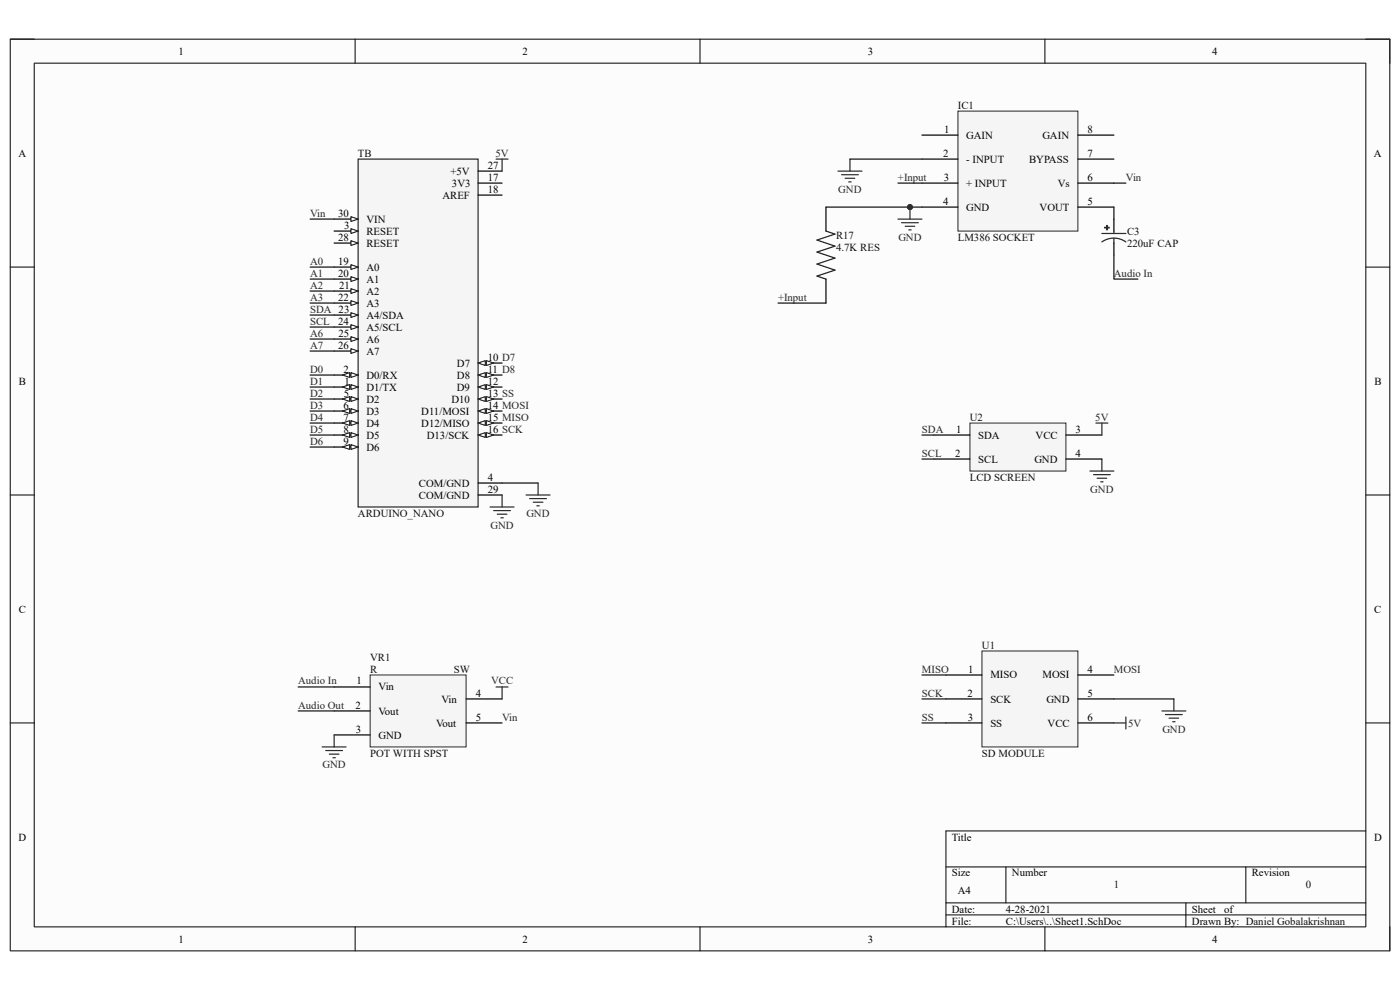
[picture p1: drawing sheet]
<svg xmlns="http://www.w3.org/2000/svg" width="297mm" height="210mm" viewBox="0 0 297 210" stroke-linecap="round" stroke-linejoin="round" font-family="sans-serif">
<path d="M2.2 8.3h292.7v193.4h-292.7z" fill-rule="evenodd" fill="#fcfcfc"/>
<path d="M2.2 8.3h292.7v193.4h-292.7z" fill="none" stroke="#000" stroke-width=".21"/>
<path d="M7.3 13.4h282.5v183.2h-282.5z" fill-rule="evenodd" fill="#fcfcfc"/>
<g fill="none" stroke="#000" stroke-width=".21">
<path d="M2.2 8.3h5.1M7.3 13.4h282.5v183.2h-282.5zM75.3 8.3v5.1M148.5 8.3v5.1M221.7 8.3v5.1M289.8 8.3h5.1v5.1M2.2 56.7h5.1M289.8 56.7h5.1M2.2 105h5.1M289.8 105h5.1M2.2 153.4h5.1M289.8 153.4h5.1"/>
<path d="M289.8 176.3h-89.1v20.3M75.3 196.6v5.1M148.5 196.6v5.1M200.7 183.9h89.1M200.7 191.5h89.1M200.7 194.1h89.1M213.4 183.9v7.6M221.7 196.6v5.1M251.6 191.5v5.1M264.3 183.9v7.6M294.9 196.6v5.1"/>
</g>
<path d="M208.3 138.1h20.4v20.4h-20.4z" fill-rule="evenodd" fill="#f5f5f5"/>
<path d="M208.3 138.1h20.4v20.4h-20.4z" fill="none" stroke="#262626" stroke-width=".21"/>
<path d="M200.7 143.2h7.6M200.7 148.3h7.6M200.7 153.4h7.6M228.7 143.2h7.6M228.7 148.3h7.6M228.7 153.4h7.6" fill="none" stroke="#000" stroke-width=".25"/>
<path d="M246.5 150.8h5.1M247.3 151.6h3.5M248 152.3h2.1M248.8 153.1h.5M249 148.3v2.5" fill="none" stroke="#262626" stroke-width=".25"/>
<path d="M203.2 23.6h25.5v25.4h-25.5z" fill-rule="evenodd" fill="#f5f5f5"/>
<path d="M203.2 23.6h25.5v25.4h-25.5z" fill="none" stroke="#262626" stroke-width=".21"/>
<path d="M195.6 28.7h7.6M195.6 33.8h7.6M195.6 38.8h7.6M228.7 28.7h7.6M228.7 33.8h7.6M228.7 38.8h7.6M175.2 43.9v5.1M175.2 59.2v5.1M195.6 43.9h7.6M228.7 43.9h7.6" fill="none" stroke="#000" stroke-width=".25"/>
<path d="M175.2 49l1.9 .7-3.8 1.2 3.8 1.3-3.8 1.3 3.8 1.2-3.8 1.3 3.8 1.3-3.8 1.3 1.9 .6" fill="none" stroke="#1c1c1c" stroke-width=".25"/>
<path d="M190.5 46.5h5.1M191.3 47.2h3.5M192 48h2.1M192.8 48.8h.5M193.1 43.9v2.6" fill="none" stroke="#262626" stroke-width=".25"/>
<circle cx="193" cy="43.9" r=".51" fill="#0e0e0e"/>
<circle cx="193" cy="43.9" r=".51" fill="none" stroke="#0e0e0e" stroke-width=".21"/>
<path d="M234.8 47.8h.1v.9h-.1z" fill-rule="evenodd" fill="#1c1c1c"/>
<path d="M234.8 47.8h.1v.9h-.1z" fill="none" stroke="#1c1c1c" stroke-width=".25"/>
<path d="M234.4 48.2h.9v.2h-.9z" fill-rule="evenodd" fill="#1c1c1c"/>
<path d="M233.8 51.3a4.4 4.4 0 0 1 5.1 0M233.8 49.5h5.1M234.4 48.2h.9v.2h-.9zM236.3 49v.5M236.3 50.5v1.1" fill="none" stroke="#1c1c1c" stroke-width=".25"/>
<path d="M236.3 46.5v2.5M236.3 51.6v2.5" fill="none" stroke="#000" stroke-width=".25"/>
<path d="M177.8 36.3h5.1M178.5 37.1h3.6M179.3 37.8h2M180.1 38.6h.5M180.3 33.8v2.5" fill="none" stroke="#262626" stroke-width=".25"/>
<path d="M78.5 143.2h20.4v15.3h-20.4z" fill-rule="evenodd" fill="#f5f5f5"/>
<path d="M78.5 143.2h20.4v15.3h-20.4z" fill="none" stroke="#262626" stroke-width=".21"/>
<path d="M70.9 145.7h7.6M70.9 150.8h7.6M70.9 155.9h7.6M98.9 148.3h7.6M98.9 153.4h7.6" fill="none" stroke="#000" stroke-width=".25"/>
<path d="M68.3 158.5h5.1M69.1 159.2h3.6M69.9 160h2M70.9 155.9v2.6M105.2 145.7h2.6M106.5 145.7v2.6M236.3 153.4h2.6M238.9 152.1v2.5M70.6 160.7h.5" fill="none" stroke="#262626" stroke-width=".25"/>
<path d="M76 33.8h25.4v73.8h-25.4z" fill-rule="evenodd" fill="#f5f5f5"/>
<path d="M76 33.8h25.4v73.8h-25.4z" fill="none" stroke="#262626" stroke-width=".25"/>
<path d="M70.9 46.5h5.1" fill="none" stroke="#000" stroke-width=".25"/>
<path d="M74.4 46l1.6 .5-1.6 .5z" fill="#fbfbfb"/>
<path d="M74.4 46l1.6 .5-1.6 .5z" fill="none" stroke="#000" stroke-width=".21"/>
<path d="M70.9 49h5.1" fill="none" stroke="#000" stroke-width=".25"/>
<path d="M74.4 48.5l1.6 .5-1.6 .5z" fill="#fbfbfb"/>
<path d="M74.4 48.5l1.6 .5-1.6 .5z" fill="none" stroke="#000" stroke-width=".21"/>
<path d="M70.9 51.6h5.1" fill="none" stroke="#000" stroke-width=".25"/>
<path d="M74.4 51.1l1.6 .5-1.6 .5z" fill="#fbfbfb"/>
<path d="M74.4 51.1l1.6 .5-1.6 .5z" fill="none" stroke="#000" stroke-width=".21"/>
<path d="M70.9 56.7h5.1" fill="none" stroke="#000" stroke-width=".25"/>
<path d="M74.4 56.1l1.6 .6-1.6 .5z" fill="#fbfbfb"/>
<path d="M74.4 56.1l1.6 .6-1.6 .5z" fill="none" stroke="#000" stroke-width=".21"/>
<path d="M70.9 59.2h5.1" fill="none" stroke="#000" stroke-width=".25"/>
<path d="M74.4 58.7l1.6 .5-1.6 .5z" fill="#fbfbfb"/>
<path d="M74.4 58.7l1.6 .5-1.6 .5z" fill="none" stroke="#000" stroke-width=".21"/>
<path d="M70.9 61.7h5.1" fill="none" stroke="#000" stroke-width=".25"/>
<path d="M74.4 61.2l1.6 .5-1.6 .6z" fill="#fbfbfb"/>
<path d="M74.4 61.2l1.6 .5-1.6 .6z" fill="none" stroke="#000" stroke-width=".21"/>
<path d="M70.9 64.3h5.1" fill="none" stroke="#000" stroke-width=".25"/>
<path d="M74.4 63.8l1.6 .5-1.6 .5z" fill="#fbfbfb"/>
<path d="M74.4 63.8l1.6 .5-1.6 .5z" fill="none" stroke="#000" stroke-width=".21"/>
<path d="M70.9 66.8h5.1" fill="none" stroke="#000" stroke-width=".25"/>
<path d="M74.4 66.3l1.6 .5-1.6 .5z" fill="#fbfbfb"/>
<path d="M74.4 66.3l1.6 .5-1.6 .5z" fill="none" stroke="#000" stroke-width=".21"/>
<path d="M70.9 69.4h5.1" fill="none" stroke="#000" stroke-width=".25"/>
<path d="M74.4 68.9l1.6 .5-1.6 .5z" fill="#fbfbfb"/>
<path d="M74.4 68.9l1.6 .5-1.6 .5z" fill="none" stroke="#000" stroke-width=".21"/>
<path d="M70.9 71.9h5.1" fill="none" stroke="#000" stroke-width=".25"/>
<path d="M74.4 71.4l1.6 .5-1.6 .5z" fill="#fbfbfb"/>
<path d="M74.4 71.4l1.6 .5-1.6 .5z" fill="none" stroke="#000" stroke-width=".21"/>
<path d="M70.9 74.5h5.1" fill="none" stroke="#000" stroke-width=".25"/>
<path d="M74.4 74l1.6 .5-1.6 .5z" fill="#fbfbfb"/>
<path d="M74.4 74l1.6 .5-1.6 .5z" fill="none" stroke="#000" stroke-width=".21"/>
<path d="M70.9 79.6h5.1" fill="none" stroke="#000" stroke-width=".25"/>
<path d="M74.4 79l1.6 .6-1.6 .5z" fill="#fbfbfb"/>
<path d="M74.4 79l1.6 .6-1.6 .5z" fill="none" stroke="#000" stroke-width=".21"/>
<path d="M72.7 79.6l1.5-.6v1.1z" fill="#fbfbfb"/>
<path d="M72.7 79.6l1.5-.6v1.1z" fill="none" stroke="#000" stroke-width=".21"/>
<path d="M70.9 82.1h5.1" fill="none" stroke="#000" stroke-width=".25"/>
<path d="M74.4 81.6l1.6 .5-1.6 .5z" fill="#fbfbfb"/>
<path d="M74.4 81.6l1.6 .5-1.6 .5z" fill="none" stroke="#000" stroke-width=".21"/>
<path d="M72.7 82.1l1.5-.5v1z" fill="#fbfbfb"/>
<path d="M72.7 82.1l1.5-.5v1z" fill="none" stroke="#000" stroke-width=".21"/>
<path d="M70.9 84.6h5.1" fill="none" stroke="#000" stroke-width=".25"/>
<path d="M74.4 84.1l1.6 .5-1.6 .6z" fill="#fbfbfb"/>
<path d="M74.4 84.1l1.6 .5-1.6 .6z" fill="none" stroke="#000" stroke-width=".21"/>
<path d="M72.7 84.6l1.5-.5v1.1z" fill="#fbfbfb"/>
<path d="M72.7 84.6l1.5-.5v1.1z" fill="none" stroke="#000" stroke-width=".21"/>
<path d="M70.9 87.2h5.1" fill="none" stroke="#000" stroke-width=".25"/>
<path d="M74.4 86.7l1.6 .5-1.6 .5z" fill="#fbfbfb"/>
<path d="M74.4 86.7l1.6 .5-1.6 .5z" fill="none" stroke="#000" stroke-width=".21"/>
<path d="M72.7 87.2l1.5-.5v1z" fill="#fbfbfb"/>
<path d="M72.7 87.2l1.5-.5v1z" fill="none" stroke="#000" stroke-width=".21"/>
<path d="M70.9 89.7h5.1" fill="none" stroke="#000" stroke-width=".25"/>
<path d="M74.4 89.2l1.6 .5-1.6 .5z" fill="#fbfbfb"/>
<path d="M74.4 89.2l1.6 .5-1.6 .5z" fill="none" stroke="#000" stroke-width=".21"/>
<path d="M72.7 89.7l1.5-.5v1z" fill="#fbfbfb"/>
<path d="M72.7 89.7l1.5-.5v1z" fill="none" stroke="#000" stroke-width=".21"/>
<path d="M70.9 92.3h5.1" fill="none" stroke="#000" stroke-width=".25"/>
<path d="M74.4 91.8l1.6 .5-1.6 .5z" fill="#fbfbfb"/>
<path d="M74.4 91.8l1.6 .5-1.6 .5z" fill="none" stroke="#000" stroke-width=".21"/>
<path d="M72.7 92.3l1.5-.5v1z" fill="#fbfbfb"/>
<path d="M72.7 92.3l1.5-.5v1z" fill="none" stroke="#000" stroke-width=".21"/>
<path d="M70.9 94.8h5.1" fill="none" stroke="#000" stroke-width=".25"/>
<path d="M74.4 94.3l1.6 .5-1.6 .5z" fill="#fbfbfb"/>
<path d="M74.4 94.3l1.6 .5-1.6 .5z" fill="none" stroke="#000" stroke-width=".21"/>
<path d="M72.7 94.8l1.5-.5v1z" fill="#fbfbfb"/>
<path d="M72.7 94.8l1.5-.5v1z" fill="none" stroke="#000" stroke-width=".21"/>
<path d="M101.4 36.3h5.1M101.4 38.8h5.1M101.4 41.4h5.1M101.4 77h5.1" fill="none" stroke="#000" stroke-width=".25"/>
<path d="M101.4 77l1.6-.5v1z" fill="#fbfbfb"/>
<path d="M101.4 77l1.6-.5v1z" fill="none" stroke="#000" stroke-width=".21"/>
<path d="M103.2 76.5l1.5 .5-1.5 .5z" fill="#fbfbfb"/>
<path d="M103.2 76.5l1.5 .5-1.5 .5z" fill="none" stroke="#000" stroke-width=".21"/>
<path d="M101.4 79.6h5.1" fill="none" stroke="#000" stroke-width=".25"/>
<path d="M101.4 79.6l1.6-.5v1z" fill="#fbfbfb"/>
<path d="M101.4 79.6l1.6-.5v1z" fill="none" stroke="#000" stroke-width=".21"/>
<path d="M103.2 79.1l1.5 .5-1.5 .5z" fill="#fbfbfb"/>
<path d="M103.2 79.1l1.5 .5-1.5 .5z" fill="none" stroke="#000" stroke-width=".21"/>
<path d="M101.4 82.1h5.1" fill="none" stroke="#000" stroke-width=".25"/>
<path d="M101.4 82.1l1.6-.5v1z" fill="#fbfbfb"/>
<path d="M101.4 82.1l1.6-.5v1z" fill="none" stroke="#000" stroke-width=".21"/>
<path d="M103.2 81.6l1.5 .5-1.5 .5z" fill="#fbfbfb"/>
<path d="M103.2 81.6l1.5 .5-1.5 .5z" fill="none" stroke="#000" stroke-width=".21"/>
<path d="M101.4 84.7h5.1" fill="none" stroke="#000" stroke-width=".25"/>
<path d="M101.4 84.7l1.6-.6v1.1z" fill="#fbfbfb"/>
<path d="M101.4 84.7l1.6-.6v1.1z" fill="none" stroke="#000" stroke-width=".21"/>
<path d="M103.2 84.1l1.5 .6-1.5 .5z" fill="#fbfbfb"/>
<path d="M103.2 84.1l1.5 .6-1.5 .5z" fill="none" stroke="#000" stroke-width=".21"/>
<path d="M101.4 87.2h5.1" fill="none" stroke="#000" stroke-width=".25"/>
<path d="M101.4 87.2l1.6-.5v1z" fill="#fbfbfb"/>
<path d="M101.4 87.2l1.6-.5v1z" fill="none" stroke="#000" stroke-width=".21"/>
<path d="M103.2 86.7l1.5 .5-1.5 .5z" fill="#fbfbfb"/>
<path d="M103.2 86.7l1.5 .5-1.5 .5z" fill="none" stroke="#000" stroke-width=".21"/>
<path d="M101.4 89.7h5.1" fill="none" stroke="#000" stroke-width=".25"/>
<path d="M101.4 89.7l1.6-.5v1z" fill="#fbfbfb"/>
<path d="M101.4 89.7l1.6-.5v1z" fill="none" stroke="#000" stroke-width=".21"/>
<path d="M103.2 89.2l1.5 .5-1.5 .5z" fill="#fbfbfb"/>
<path d="M103.2 89.2l1.5 .5-1.5 .5z" fill="none" stroke="#000" stroke-width=".21"/>
<path d="M101.4 92.3h5.1" fill="none" stroke="#000" stroke-width=".25"/>
<path d="M101.4 92.3l1.6-.5v1z" fill="#fbfbfb"/>
<path d="M101.4 92.3l1.6-.5v1z" fill="none" stroke="#000" stroke-width=".21"/>
<path d="M103.2 91.8l1.5 .5-1.5 .5z" fill="#fbfbfb"/>
<path d="M103.2 91.8l1.5 .5-1.5 .5z" fill="none" stroke="#000" stroke-width=".21"/>
<path d="M101.4 102.5h5.1M101.4 105h5.1" fill="none" stroke="#000" stroke-width=".25"/>
<path d="M105.2 33.8h2.6M106.5 33.8v2.5M104 107.6h5.1M104.7 108.3h3.6M105.5 109.1h2M106.3 109.8h.5M106.5 105v2.6M111.6 105h5.1M112.4 105.8h3.5M113.1 106.5h2.1M113.9 107.3h.5M114.2 102.5v2.5" fill="none" stroke="#262626" stroke-width=".25"/>
<path d="M190.5 38.8h5.1M175.2 43.9h20.4M195.6 148.3h5.1M195.6 143.2h5.1M195.6 153.4h5.1M236.3 148.3h12.7" fill="none" stroke="#0e0e0e" stroke-width=".25"/>
<circle cx="193" cy="43.9" r=".51" fill="#0e0e0e"/>
<circle cx="193" cy="43.9" r=".51" fill="none" stroke="#0e0e0e" stroke-width=".21"/>
<g fill="none" stroke="#0e0e0e" stroke-width=".25">
<path d="M180.3 33.8h15.3M236.3 38.8h2.6M65.8 46.5h5.1M65.8 56.7h5.1M65.8 59.2h5.1M236.3 54.1v5.1h5.1M236.3 43.9v2.6M65.8 64.3h5.1M65.8 61.7h5.1M65.8 66.8h5.1M65.8 69.4h5.1M65.8 71.9h5.1"/>
<path d="M65.8 79.6h5.1M65.8 74.5h5.1M165.1 64.3h10.1M65.8 82.1h5.1M65.8 84.6h5.1M65.8 87.2h5.1M65.8 89.7h5.1M65.8 92.3h5.1M65.8 94.8h5.1M106.5 102.5h7.7M63.3 145.7h7.6M63.3 150.8h7.6"/>
</g>
<path d="M205.8 89.7h20.3v10.2h-20.3z" fill-rule="evenodd" fill="#f5f5f5"/>
<path d="M205.8 89.7h20.3v10.2h-20.3z" fill="none" stroke="#262626" stroke-width=".21"/>
<path d="M198.1 92.3h7.7M198.1 97.4h7.7M226.1 92.3h7.7M226.1 97.4h7.7" fill="none" stroke="#000" stroke-width=".25"/>
<path d="M231.2 99.9h5.1M232.5 89.7h2.5M233.8 89.7v2.6M233.8 97.4v2.5M232 100.7h3.6M232.7 101.5h2.1M233.5 102.2h.5" fill="none" stroke="#262626" stroke-width=".25"/>
<path d="M195.6 92.3h2.5M195.6 97.4h2.5" fill="none" stroke="#0e0e0e" stroke-width=".25"/>
<g font-size="2.3">
<text x="37.9" y="11.6">1</text>
<text x="110.9" y="11.6">2</text>
<text x="184.1" y="11.6">3</text>
<text x="257.2" y="11.6">4</text>
<text x="200.3" y="28.2">1</text>
<text x="205" y="29.4">GAIN</text>
<text x="221.1" y="29.4">GAIN</text>
<text x="230.7" y="28.2">8</text>
<text x="3.9" y="33.2">A</text>
<text x="103.5" y="35.8">27</text>
<text x="200.1" y="33.2">2</text>
<text x="205" y="34.5">- INPUT</text>
<text x="218.3" y="34.5">BYPASS</text>
<text x="230.7" y="33.2">7</text>
<text x="291.5" y="33.2">A</text>
<text x="95.5" y="37">+5V</text>
<text x="95.9" y="39.6">3V3</text>
<text x="103.5" y="38.3">17</text>
<text x="103.5" y="40.9">18</text>
<text x="200.2" y="38.3">3</text>
<text x="205" y="39.6">+ INPUT</text>
<text x="224.4" y="39.6">Vs</text>
<text x="230.7" y="38.3">6</text>
<text x="71.7" y="46">30</text>
<text x="77.7" y="47.2">VIN</text>
<text x="93.9" y="42.2">AREF</text>
<text x="200.1" y="43.4">4</text>
<text x="205" y="44.7">GND</text>
<text x="220.6" y="44.7">VOUT</text>
<text x="230.7" y="43.4">5</text>
<text x="71.8" y="51.1">28</text>
<text x="73" y="48.5">3</text>
<text x="77.7" y="49.8">RESET</text>
<text x="77.7" y="52.3">RESET</text>
<text x="71.7" y="56.1">19</text>
<text x="71.7" y="58.7">20</text>
<text x="77.7" y="57.4">A0</text>
<text x="77.7" y="59.9">A1</text>
<text x="71.7" y="63.8">22</text>
<text x="71.9" y="61.3">21</text>
<text x="77.7" y="62.5">A2</text>
<text x="77.7" y="65.1">A3</text>
<text x="71.7" y="68.9">24</text>
<text x="71.8" y="71.4">25</text>
<text x="77.7" y="67.6">A4/SDA</text>
<text x="77.7" y="70.1">A5/SCL</text>
<text x="71.7" y="74">26</text>
<text x="77.7" y="72.7">A6</text>
<text x="77.7" y="75.2">A7</text>
<text x="96.9" y="77.8">D7</text>
<text x="103.5" y="76.5">10 D7</text>
<text x="4" y="81.6">B</text>
<text x="72.9" y="79">2</text>
<text x="73.1" y="81.6">1</text>
<text x="77.7" y="80.3">D0/RX</text>
<text x="77.7" y="82.9">D1/TX</text>
<text x="96.9" y="82.9">D9</text>
<text x="96.9" y="80.3">D8</text>
<text x="103.5" y="79">11 D8</text>
<text x="103.5" y="81.6">12</text>
<text x="291.6" y="81.6">B</text>
<text x="72.9" y="86.7">6</text>
<text x="72.9" y="89.2">7</text>
<text x="72.9" y="84.2">5</text>
<text x="77.7" y="85.4">D2</text>
<text x="77.7" y="88">D3</text>
<text x="89.4" y="88">D11/MOSI</text>
<text x="95.8" y="85.4">D10</text>
<text x="103.5" y="84.2">13 SS</text>
<text x="103.5" y="86.7">14 MOSI</text>
<text x="103.5" y="89.2">15 MISO</text>
<text x="72.9" y="91.8">8</text>
<text x="72.9" y="94.3">9</text>
<text x="77.7" y="90.5">D4</text>
<text x="77.7" y="93">D5</text>
<text x="77.7" y="95.6">D6</text>
<text x="89.4" y="90.5">D12/MISO</text>
<text x="90.6" y="93">D13/SCK</text>
<text x="103.5" y="91.8">16 SCK</text>
<text x="202.9" y="91.8">1</text>
<text x="207.5" y="93">SDA</text>
<text x="219.7" y="93">VCC</text>
<text x="228.1" y="91.8">3</text>
<text x="103.5" y="101.9">4</text>
<text x="202.6" y="96.9">2</text>
<text x="207.5" y="98.1">SCL</text>
<text x="219.5" y="98.1">GND</text>
<text x="228.1" y="96.9">4</text>
<text x="88.9" y="103.2">COM/GND</text>
<text x="88.9" y="105.8">COM/GND</text>
<text x="103.5" y="104.5">29</text>
<text x="4" y="130">C</text>
<text x="291.5" y="130">C</text>
<text x="205.4" y="142.7">1</text>
<text x="210.1" y="143.9">MISO</text>
<text x="221.2" y="143.9">MOSI</text>
<text x="230.7" y="142.7">4</text>
<text x="75.6" y="145.2">1</text>
<text x="80.3" y="146.5">Vin</text>
<text x="93.6" y="149.1">Vin</text>
<text x="100.9" y="147.8">4</text>
<text x="205.2" y="147.8">2</text>
<text x="210.1" y="149.1">SCK</text>
<text x="222" y="149.1">GND</text>
<text x="230.7" y="147.8">5</text>
<text x="75.4" y="150.3">2</text>
<text x="75.5" y="155.4">3</text>
<text x="80.3" y="151.6">Vout</text>
<text x="92.5" y="154.1">Vout</text>
<text x="100.9" y="152.9">5</text>
<text x="205.3" y="152.9">3</text>
<text x="210.1" y="154.1">SS</text>
<text x="222.2" y="154.1">VCC</text>
<text x="230.7" y="152.9">6</text>
<text x="80.3" y="156.7">GND</text>
<text x="3.9" y="178.3">D</text>
<text x="201.9" y="178.3">Title</text>
<text x="291.5" y="178.3">D</text>
<text x="201.9" y="185.9">Size</text>
<text x="214.7" y="185.9">Number</text>
<text x="265.6" y="185.9">Revision</text>
<text x="203.2" y="189.7">A4</text>
<text x="201.9" y="193.6">Date:</text>
<text x="201.9" y="196.1">File:</text>
<text x="213.4" y="193.6">4-28-2021</text>
<text x="213.4" y="196.1">C:\Users\..\Sheet1.SchDoc</text>
<text x="252.9" y="193.6">Sheet</text>
<text x="252.9" y="196.1">Drawn By: Daniel Gobalakrishnan</text>
<text x="259.7" y="193.6">of</text>
<text x="37.9" y="199.9">1</text>
<text x="110.9" y="199.9">2</text>
<text x="184.1" y="199.9">3</text>
<text x="257.2" y="199.9">4</text>
</g>
<g font-size="2.3" fill="#0e0e0e">
<text x="203.2" y="23.1">IC1</text>
<text x="75.9" y="33.2">TB</text>
<text x="177.4" y="50.8">R17</text>
<text x="177.4" y="53.3">4.7K RES</text>
<text x="203.2" y="51.1">LM386 SOCKET</text>
<text x="239.1" y="49.9">C3</text>
<text x="239.1" y="52.4">220uF CAP</text>
<text x="205.7" y="89.2">U2</text>
<text x="205.7" y="101.9">LCD SCREEN</text>
<text x="75.9" y="109.6">ARDUINO_NANO</text>
<text x="208.3" y="137.6">U1</text>
<text x="78.5" y="142.7">R</text>
<text x="78.5" y="140.1">VR1</text>
<text x="96.3" y="142.7">SW</text>
<text x="78.5" y="160.5">POT WITH SPST</text>
<text x="208.3" y="160.5">SD MODULE</text>
<text x="236.3" y="188.5">1</text>
<text x="277" y="188.5">0</text>
</g>
<g font-size="2.3" fill="#262626">
<text x="105.1" y="33.2">5V</text>
<text x="177.8" y="40.9">GND</text>
<text x="190.5" y="38.3">+Input</text>
<text x="238.8" y="38.3">Vin</text>
<text x="65.8" y="46">Vin</text>
<text x="190.6" y="51.1">GND</text>
<text x="65.8" y="56.1">A0</text>
<text x="65.8" y="58.7">A1</text>
<text x="236.3" y="58.7">Audio In</text>
<text x="65.8" y="61.3">A2</text>
<text x="65.8" y="63.8">A3</text>
<text x="165.1" y="63.8">+Input</text>
<text x="65.8" y="71.4">A6</text>
<text x="65.8" y="66.3">SDA 23</text>
<text x="65.8" y="68.9">SCL</text>
<text x="65.8" y="74">A7</text>
<text x="65.8" y="79">D0</text>
<text x="65.8" y="81.6">D1</text>
<text x="65.8" y="84.2">D2</text>
<text x="65.8" y="86.7">D3</text>
<text x="65.8" y="89.2">D4</text>
<text x="232.4" y="89.2">5V</text>
<text x="65.8" y="91.8">D5</text>
<text x="65.8" y="94.3">D6</text>
<text x="195.6" y="91.8">SDA</text>
<text x="195.6" y="96.9">SCL</text>
<text x="231.3" y="104.5">GND</text>
<text x="104.1" y="112.1">GND</text>
<text x="111.7" y="109.6">GND</text>
<text x="195.6" y="142.7">MISO</text>
<text x="236.3" y="142.7">MOSI</text>
<text x="63.2" y="145.2">Audio In</text>
<text x="104.2" y="145.2">VCC</text>
<text x="195.6" y="147.8">SCK</text>
<text x="63.2" y="150.3">Audio Out</text>
<text x="106.5" y="152.9">Vin</text>
<text x="195.6" y="152.9">SS</text>
<text x="239.4" y="154.1">5V</text>
<text x="246.6" y="155.4">GND</text>
<text x="68.4" y="163">GND</text>
</g>
</svg>
